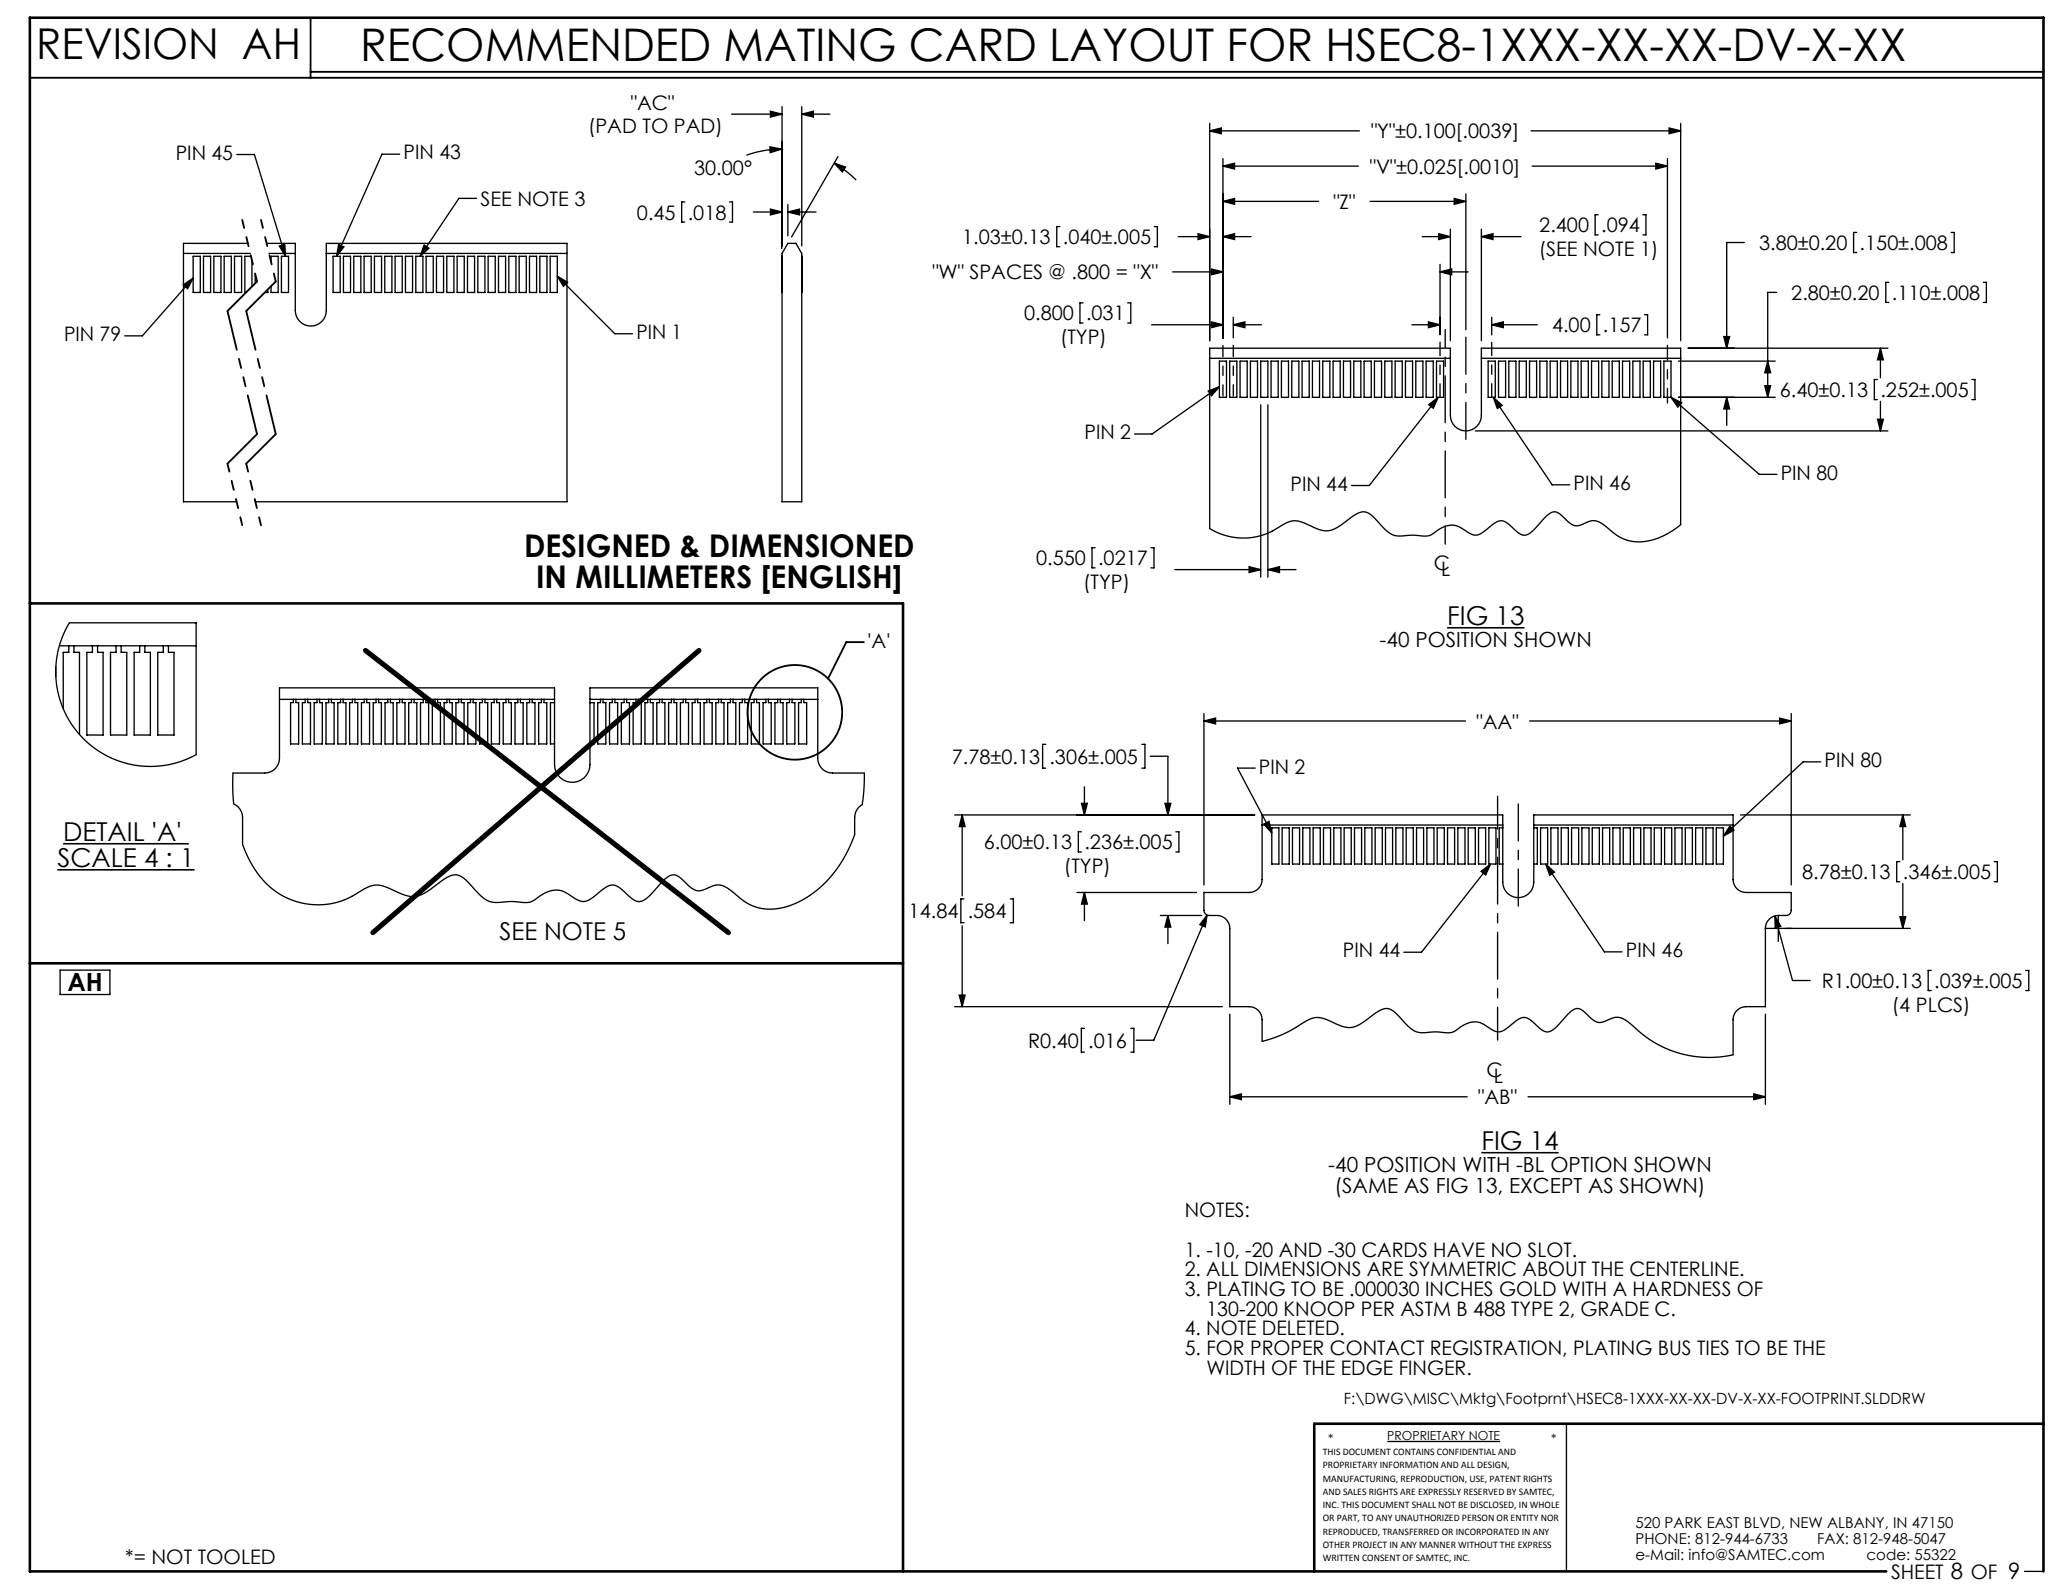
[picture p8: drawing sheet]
<svg xmlns="http://www.w3.org/2000/svg" width="279mm" height="216mm" viewBox="0 0 279 216" stroke-linecap="round" stroke-linejoin="round" font-family="sans-serif">
<g fill="none" stroke="#000" stroke-width=".18">
<path d="M99.1 15.5h6.8M104.3 19.9l1.6 .3-1.6 .5zM104.3 15.1l1.6 .4-1.6 .4zM105.9 19.2v14.5M105.9 14.4v18.9M108.6 15.5l1.6-.4v.8zM108.6 14.4v18.9M108.6 15.5h3.8M163.8 17.7l1.6-.4v.8zM163.8 16.7v29.4M163.8 17.7h20.3M207.4 17.7h20.2"/>
<path d="M226 17.3l1.6 .4-1.6 .4zM227.6 16.7v29.4M24.8 38.6l1.4-.9-.8 1.4zM24.8 34.3h9.1M26.2 37.7l-6.9 7.8h-2.4M26.2 34.7h.9v4.9h-.9zM27.6 34.7h.9v4.9h-.9zM29 34.7h.9v4.9h-.9zM30.4 34.7h.9v4.9h-.9zM31.8 34.7h.9v4.9h-.9zM32.1 20.9h2.4l4.2 13.8M33.6 33h-8.8v35h7.2"/>
<path d="M34 34.7h-.8v4.9h.1M34.1 35.3v3.5M34.6 37.1v1.3M36.1 33h3.9v9.1a2.1 2.1 0 0 0 2.1 2.1 2.1 2.1 0 0 0 2.1-2.1v-9.1h32.6v35h-42.2M36.3 39.2v.4h-.4M36.4 34.3h3.6M36.7 35.5v-.8h1v4.9h-1v-.8M37.8 33.3l.8-.2 .1 1.6zM38.1 34.7h1v4.9h-1zM44.2 34.3h32.6M45.1 34.7h1v4.9h-1zM45.9 33.1l.7 .3-1 1.3z"/>
<path d="M46.5 34.7h1v4.9h-1zM47.9 34.7h1v4.9h-1zM49.3 34.7h1v4.9h-1zM50.7 34.7h1v4.9h-1zM52.1 34.7h1v4.9h-1zM53.5 34.7h1v4.9h-1zM54.1 20.9h-2.4l-6.1 13.8M54.9 34.7h1v4.9h-1zM56.3 34.7h1v4.9h-1zM57.4 33.2l.7 .4-1.2 1.1zM57.7 34.7h1v4.9h-1zM59.1 34.7h1v4.9h-1z"/>
<path d="M60.5 34.7h1v4.9h-1zM61.9 34.7h1v4.9h-1zM63.3 34.7h1v4.9h-1zM64.5 26.9h-2.3l-5.3 7.8M64.7 34.7h1v4.9h-1zM66.1 34.7h1v4.9h-1zM67.5 34.7h1v4.9h-1zM68.9 34.7h1v4.9h-1zM70.3 34.7h1v4.9h-1zM71.7 34.7h1v4.9h-1zM73.1 34.7h1v4.9h-1zM74.5 34.7h1v4.9h-1z"/>
<path d="M75.5 37.4l1.4 .8-.6 .6zM75.5 37.4l7.8 7.8h2.4M92.7 27.4h-.4v2.7h.4M98.8 27.4h.4v2.7h-.4M102 28.7h3.9M104.3 28.3l1.6 .4-1.6 .4zM105.9 20.2a14.2 14.2 0 0 0-4.8 .8M105.9 34.7v4.9M106.7 33h1.1l.8 1.3v33.7h-2.7v-33.7zM106.7 28.7l1.6-.4v.8zM106.7 27.7v4.2M106.7 28.7h3.8"/>
<path d="M108.6 34.7v4.9M113 22.1l1.5 .5-.4 .7zM113 22.1a14.2 14.2 0 0 1 3 2.3M113.5 21.2l-6.3 10.9M143.5 30.7h-.4v2.7h.4M156.3 30.7h.4v2.7h-.4M158.8 36.8h6.8M159.6 32.1h4.2M162.3 31.7l1.5 .4-1.5 .3zM164.1 36.4l1.5 .4-1.5 .4zM165.6 21.5v24.3M165.6 32.1h3.8"/>
<path d="M165.6 27.3h13M165.6 22.5h18.4M165.6 32.1l1.6-.4v.7zM165.6 27.3l1.6-.4v.8zM165.6 22.5l1.6-.4v.8zM185.6 27.3h12.9M192.6 32.1h3.8M194.9 31.7l1.5 .4-1.5 .3zM195 35.8v9.5M195 36.8h3.8M195 36.8l1.6-.4v.8zM196.4 31v15.1"/>
<path d="M197 26.9l1.5 .4-1.5 .4zM198.5 26.3v18.4M200.6 32.1l1.6-.4v.7zM200.6 32.1h5.4M200.6 31v15.1M207.5 22.5h18.3M216.4 29.1h-.4v2.7h.4M222.5 29.1h.4v2.7h-.4M224.3 22.1l1.5 .4-1.5 .4zM225.8 21.5v24.3M236.2 32.8h-2.3v14.4M240.6 39.6h-1.2v14.2"/>
<path d="M251.5 31.5h-.5v2.7h.5M255.8 38.2h-.4v2.8h.4M264.2 31.5h.5v2.7h-.5M268.6 38.2h.4v2.8h-.4M146.7 41h-.4v2.7h.4M152.7 41h.4v2.7h-.4M156 44h9.6M163.6 53l1.5-.6-1 1.2zM163.8 47.2h32.6v9.1a2.1 2.1 0 0 0 2.1 2.1 2.1 2.1 0 0 0 2.1-2.1v-9.1h27v23.9l-1.5 1-1.6 .8-1.6 .4-1.5 .1-1-.2-1-.4-2.3-1.8-.7-.4-.8-.1-1.7 .6-.6 .1-.7-.4-1.5-1.3-.6-.2-.4 .1-.4 .3-2.2 2.2-.5 .4-.4 .2-.7-.2-1.8-1.5-.8-.3-.7 .3-1.8 1.3-.8 .4-.8-.2-1.8-1-.8-.2-1.2 .3-1.5 1-.5 .2-2.1-.1-1.9 .1-.7-.1-.5-.3-2.5-2.4-.5-.4-.5-.1-1 .3-2.5 1.8-1.2 .5-1.2-.1-2.5-1.1-1-.2-1.1 .3-2.5 1.4-1.8 .5-1.1 .2-1.2-.1-1.2-.2-1.1-.3-1.5-.7zM163.8 48.5h32.6M164.1 43.6l1.5 .4-1.5 .4zM165.1 48.9h1v4.9h-1z"/>
<path d="M165.1 52.4l-9.1 6.4h-2.4M166.5 48.9h1v4.9h-1zM167 44l1.6-.4v.8zM167 43v2.8M167 44h3.8M167.9 48.9h1v4.9h-1zM169.3 48.9h1v4.9h-1zM170.7 54.8v23.4M170.7 48.9h1v4.9h-1zM171.7 54.8v23.4M172.1 48.9h1v4.9h-1zM173.5 48.9h1v4.9h-1z"/>
<path d="M174.9 48.9h1v4.9h-1zM176.3 48.9h1v4.9h-1zM177.7 48.9h1v4.9h-1zM179.1 48.9h1v4.9h-1zM180.5 48.9h1v4.9h-1zM181.9 48.9h1v4.9h-1zM183.3 48.9h1v4.9h-1zM184.7 48.9h1v4.9h-1zM186.1 48.9h1v4.9h-1zM187.5 48.9h1v4.9h-1zM188.9 48.9h1v4.9h-1zM190.3 48.9h1v4.9h-1z"/>
<path d="M191.2 44h3.8M191.7 48.9h1v4.9h-1zM193.1 48.9h1v4.9h-1zM193.5 43.6l1.5 .4-1.5 .4zM193.5 54.8l1.3-1-.7 1.5zM194.5 48.9h1v4.9h-1zM194.8 53.8l-9.4 12h-2.3M199.8 58.4h55.9M200.6 48.5h27M201.5 48.9h1v4.9h-1zM202 44h6.2M202 43v2.4"/>
<path d="M202 44l1.6-.4v.8zM202.2 53.8l1.2 1.1-.6 .4zM202.2 53.8l8 11.9h2.4M202.9 48.9h1v4.9h-1zM204.3 48.9h1v4.9h-1zM205.7 48.9h1v4.9h-1zM207.1 48.9h1v4.9h-1zM208.5 48.9h1v4.9h-1zM209.9 48.9h1v4.9h-1zM211.3 48.9h1v4.9h-1zM212.7 48.9h1v4.9h-1zM214.1 48.9h1v4.9h-1z"/>
<path d="M215.5 48.9h1v4.9h-1zM216.7 42.6h-.4v2.8h.4M216.9 48.9h1v4.9h-1zM218.3 48.9h1v4.9h-1zM219.7 48.9h1v4.9h-1zM221.1 48.9h1v4.9h-1zM222.5 48.9h1v4.9h-1zM222.7 42.6h.4v2.8h-.4M223.9 48.9h1v4.9h-1zM225.3 48.9h1v4.9h-1zM226.3 53.8l1.5 .8-.6 .5zM226.3 53.8l12 10.5h2.4"/>
<path d="M227.3 53.8h13.1M227.3 48.9h13.1M228.6 47.2h27.1M233.5 45.6h.7l-.3 1.6zM233.9 53.8l.3 1.6h-.7zM233.9 53.8v3.8M239 52.2h.8l-.4 1.6zM239.4 48.9l.4 1.6h-.8zM254.3 51.4h-.5v2.7h.5M254.3 56.8h.8l-.4 1.6zM254.7 47.2l.4 1.5h-.8zM254.7 47.2v4"/>
<path d="M254.7 54.4v4M267.1 51.4h.4v2.7h-.4M148.3 74.2h-.4v2.7h.4M155.9 74.2h.4v2.7h-.4M159.1 77.2h11.6M169.2 76.8l1.5 .4-1.5 .3zM171.7 77.2l1.6-.4v.7zM171.7 77.2h3.8M7.6 90.3v1.4M8 87.5h1.3M8.6 96v-7.6h.7v-.9h.7v.9h.8v11.1M9.4 84.4h17.2v17.8l-2 .9-2.1 .5-2 .2-2.1-.1-2.1-.5-1.8-.8-1.8-1.2-1.5-1.3-1.4-1.6-1.1-1.9-.7-1.9-.4-2.1v-2.1l.2-2 .6-2z"/>
<path d="M10 87.5h2.5M12.5 87.5h.7v.9h.8v11.2h-2.2v-11.2h.7zM13.2 87.5h2.5M15.7 87.5h.7v.9h.8v11.2h-2.2v-11.2h.7zM16.4 87.5h2.5M18.9 87.5h.7v.9h.8v11.2h-2.2v-11.2h.7zM19.6 87.5h2.5M22.1 87.5h.7v.9h.8v11.2h-2.2v-11.2h.7zM22.8 87.5h3.8M37.9 93.2h37.2v10.4a2.4 2.4 0 0 0 2.4 2.4 2.4 2.4 0 0 0 2.4-2.4v-10.4h30.9v9.9a2 2 0 0 0 2 1.6h4.3l-.2 3-.1 1.3-.2 .1a2 2 0 0 0-.8 1.6v2.3l-.5 1.2-1.4 2.6-1.7 2.3-1.9 1.7-2 1.3-2 .8-2 .2-1.4-.1-1.3-.5-1-.6-2-1.5-.9-.5h-.9l-1.9 .7h-.7l-.7-.4-1.5-1.4-.8-.3-.4 .1-.5 .3-2.5 2.6-.6 .4-.6 .2h-.3l-.5-.2-1.9-1.7-.5-.2-.4-.1-.9 .3-2 1.5-.9 .4h-.4l-.5-.2-2-1.2-1-.1h-.6l-.8 .3-1.7 1.1-.5 .2h-.7l-1.7-.1-2.6 .1-.7-.2-.7-.5-2.6-2.6-.5-.3-.5-.1-.6 .1-.6 .2-2.7 2-1.4 .6h-.6l-.8-.1-2.9-1.2-1.2-.2-1.1 .3-2.5 1.4-1.7 .6-2.1 .3-2.2-.1-1.9-.5-1.7-.9-1.5-1.2-1.3-1.6-1.2-1.8-.8-2v-3.7a1.99 1.99 0 0 0-1.2-1.8l-.2-2.1 .1-2.1h4.6a2 2 0 0 0 1.7-2zM37.9 94.7h37.2M39.7 94.7v.5h-.3v5.6h1.1v-5.6h-.4v-.5"/>
<path d="M41.3 94.7v.5h-.3v5.6h1.1v-5.6h-.4v-.5M42.9 94.7v.5h-.3v5.6h1.1v-5.6h-.4v-.5M44.5 94.7v.5h-.3v5.6h1.1v-5.6h-.4v-.5M46.1 94.7v.5h-.3v5.6h1.1v-5.6h-.4v-.5M47.7 94.7v.5h-.3v5.6h1.1v-5.6h-.4v-.5M49.3 94.7v.5h-.3v5.6h1.1v-5.6h-.4v-.5M50.9 94.7v.5h-.3v5.6h1.1v-5.6h-.4v-.5M52.5 94.7v.5h-.3v5.6h1.1v-5.6h-.4v-.5M54.1 94.7v.5h-.3v5.6h1.1v-5.6h-.4v-.5M55.7 94.7v.5h-.3v5.6h1.1v-5.6h-.4v-.5M57.3 94.7v.5h-.3v5.6h1.1v-5.6h-.4v-.5M58.9 94.7v.5h-.3v5.6h1.1v-5.6h-.4v-.5"/>
<path d="M60.5 94.7v.5h-.3v5.6h1.1v-5.6h-.4v-.5M62.1 94.7v.5h-.3v5.6h1.1v-5.6h-.4v-.5M63.7 94.7v.5h-.3v5.6h1.1v-5.6h-.4v-.5M65.3 94.7v.5h-.3v5.6h1.1v-5.6h-.4v-.5M66.9 94.7v.5h-.3v5.6h1.1v-5.6h-.4v-.5M68.5 94.7v.5h-.3v5.6h1.1v-5.6h-.4v-.5M70.1 94.7v.5h-.3v5.6h1.1v-5.6h-.4v-.5M71.7 94.7v.5h-.3v5.6h1.1v-5.6h-.4v-.5M73.3 94.7v.5h-.3v5.6h1.1v-5.6h-.4v-.5M75.1 95.2h-.5v5.6h.5M79.9 95.2h.6v5.6h-.6M79.9 94.7h30.9"/>
<path d="M81.3 94.7v.5h-.3v5.6h1.1v-5.6h-.4v-.5M82.9 94.7v.5h-.3v5.6h1.1v-5.6h-.4v-.5M84.5 94.7v.5h-.3v5.6h1.1v-5.6h-.4v-.5M86.1 94.7v.5h-.3v5.6h1.1v-5.6h-.4v-.5M87.7 94.7v.5h-.3v5.6h1.1v-5.6h-.4v-.5M89.3 94.7v.5h-.3v5.6h1.1v-5.6h-.4v-.5M90.9 94.7v.5h-.3v5.6h1.1v-5.6h-.4v-.5M92.5 94.7v.5h-.3v5.6h1.1v-5.6h-.4v-.5M94.1 94.7v.5h-.3v5.6h1.1v-5.6h-.4v-.5M95.7 94.7v.5h-.3v5.6h1.1v-5.6h-.4v-.5M97.3 94.7v.5h-.3v5.6h1.1v-5.6h-.4v-.5M98.9 94.7v.5h-.3v5.6h1.1v-5.6h-.4v-.5"/>
<path d="M100.5 94.7v.5h-.3v5.6h1.1v-5.6h-.4v-.5M102.1 94.7v.5h-.3v5.6h1.1v-5.6h-.4v-.5M103.7 94.7v.5h-.3v5.6h1.1v-5.6h-.4v-.5M105.3 94.7v.5h-.3v5.6h1.1v-5.6h-.4v-.5M106.9 94.7v.5h-.3v5.6h1.1v-5.6h-.4v-.5M108.5 94.7v.5h-.3v5.6h1.1v-5.6h-.4v-.5M163.1 97.7l1.5-.4v.7zM163.1 96.6v23.3M163.1 97.7h35.4M207.2 97.7h35.4M241 97.3l1.6 .4-1.6 .3zM242.6 96.6v23.3"/>
<path d="M129.3 110.4h40.6M130.3 110.4l.4 1.6h-.8zM130.3 110.4v10.9M141.6 100.8h-.4v3.2h.4M146.5 112.7h-.5v2.7h.5M146.5 108.8h.8l-.4 1.6zM146.9 106.6v3.8M154.6 100.8h.5v3.2h-.5M155.8 102.4h2.4v8M157.8 108.8h.8l-.4 1.6zM159.3 112.7h.4v2.7h-.4M170 104h-2.4l4.6 8.8"/>
<path d="M170.9 110.4h32.6v9.1a2.1 2.1 0 0 0 2.1 2.1 2.1 2.1 0 0 0 2.1-2.1v-9.1h27l.1 9.1a1.75 1.75 0 0 0 1.7 1.4h6.1v2.4a.7 .7 0 0 1-.7 .7 2.61 2.61 0 0 0-2.3 .5 1.75 1.75 0 0 0-.5 1.2v10.7h-2.6a1.75 1.75 0 0 0-1.8 1.7v4.8l-1.6 .2-1.6 .1-2.6-.2-2.5-.7-1.5-.6-1.4-.8-1.1-.9-1.8-1.5-.8-.5-.5-.2h-.5l-1.7 .6-.7 .1-.7-.4-1.4-1.2-.6-.3-.4 .1-.5 .3-2.2 2.2-.5 .4-.4 .2-.8-.2-1.7-1.5-.4-.2-.4-.1-.7 .3-1.8 1.3-.8 .4-.8-.2-1.7-1-.9-.2-1.2 .3-1.5 1-.5 .2-2-.1h-2.3l-.6-.1-.6-.5-2.3-2.2-.5-.3-.4-.1-1 .3-2.4 1.7-1.1 .5-.6 .1-.6-.1-2.8-1.1-.7-.2h-.5l-1 .4-2 1.2-1.4 .7-1.4 .5-1.4 .4v-3.2a1.75 1.75 0 0 0-1.7-1.4h-2.6v-10.7a1.75 1.75 0 0 0-1.8-1.7h-1.2l-.4-.3-.1-.4v-2.4l6.4-.1a1.75 1.75 0 0 0 1.4-1.7zM170.9 111.7h32.6M171.2 111.6l.7-.3 .3 1.5zM172.2 112.1h1v4.9h-1zM173.6 112.1h1v4.9h-1zM175 112.1h1v4.9h-1zM176.4 112.1h1v4.9h-1zM177.8 112.1h1v4.9h-1zM179.2 112.1h1v4.9h-1zM180.6 112.1h1v4.9h-1zM182 112.1h1v4.9h-1zM183.4 112.1h1v4.9h-1z"/>
<path d="M184.8 112.1h1v4.9h-1zM186.2 112.1h1v4.9h-1zM187.6 112.1h1v4.9h-1zM189 112.1h1v4.9h-1zM190.4 112.1h1v4.9h-1zM191.8 112.1h1v4.9h-1zM193.2 112.1h1v4.9h-1zM194.6 112.1h1v4.9h-1zM196 112.1h1v4.9h-1zM197.4 112.1h1v4.9h-1zM198.8 112.1h1v4.9h-1zM200.2 112.1h1v4.9h-1z"/>
<path d="M200.6 118l1.3-1-.7 1.5zM201.6 112.1h1v4.9h-1zM201.9 117l-9.4 12h-2.4M203.5 112.1h-.5v4.9h.5M207.7 112.1h.5v4.9h-.5M207.7 111.7h27M208.6 112.1h1v4.9h-1zM209.3 117l1.2 1.1-.6 .5zM209.3 117l8 11.9h2.4M210 112.1h1v4.9h-1zM211.4 112.1h1v4.9h-1zM212.8 112.1h1v4.9h-1z"/>
<path d="M214.2 112.1h1v4.9h-1zM215.6 112.1h1v4.9h-1zM217 112.1h1v4.9h-1zM218.4 112.1h1v4.9h-1zM219.8 112.1h1v4.9h-1zM221.2 112.1h1v4.9h-1zM222.6 112.1h1v4.9h-1zM224 112.1h1v4.9h-1zM225.4 112.1h1v4.9h-1zM226.8 112.1h1v4.9h-1zM228.2 112.1h1v4.9h-1zM229.6 112.1h1v4.9h-1z"/>
<path d="M231 112.1h1v4.9h-1zM232.4 112.1h1v4.9h-1zM234.3 111.9l.5 .6-1.4 .7zM235.7 110.4h23M246.6 103.2h-2.4l-10.8 10M257.3 116.7h-.4v2.7h.4M257.7 110.4l.4 1.6h-.8zM257.7 110.4v6.1M257.7 119.7v6M270.1 116.7h.4v2.7h-.4M8.1 131.4h6.8v3.3h-6.8zM129.3 136.4h36.2"/>
<path d="M129.9 134.8h.8l-.4 1.6zM130.3 125.4v11M130.5 121.8h-.4v3.2h.4M136.8 121.8h.4v3.2h-.4M145.8 120.9h16.2M146.9 139.3h-.4v3.2h.4M146.9 120.9l.4 1.6h-.8zM146.9 120.9v3.8M153.2 139.3h.4v3.2h-.4M157.2 124h5.5M158.2 124l.4 1.6h-.8zM158.2 124v3.8"/>
<path d="M163.5 123.9l-.3 1.6-.7-.3zM163.5 123.9l-7.2 17h-2.4M166.6 137.4v12.2M239.1 137.4v12.2M240.4 124.1l.8 1.4-.8 .2zM240.4 124.1l2.4 8.7h2.4M240.8 124v3.5M257.3 124.2h.8l-.4 1.5zM258.7 125.7h-19.6M261.6 131.4h-.5v2.8h.5M274.4 131.4h.4v2.8h-.4M166.6 148.6l1.5-.4v.8z"/>
<path d="M166.6 148.6h32.1M206.9 148.6h32.2M237.5 148.2l1.6 .4-1.6 .4zM187.9 195.2h15.3M212.2 192.8v20M274.2 212.8h2.6"/>
</g>
<g fill="none" stroke="#000" stroke-width=".25">
<path d="M4 10.5h272.8M42.1 2.4v8.1M42.1 9.7h234.7M117 87h-2.4l-2.5 4.9"/>
<circle cx="107.7" cy="96.5" r="6.4"/>
</g>
<path d="M4 81.7h118.3v131.1M4 130.5h118.3M276.8 192.8h-98.8v20M255.5 212.8h-251.5v-210.4h272.8v210.4" fill="none" stroke="#000" stroke-width=".35"/>
<path d="M196 85h10.5M7.8 117.8h18.5M8.5 114.3h17.1M200.6 156.1h10.5" fill="none" stroke="#000" stroke-width=".21"/>
<path d="M32.8 29.8l2 8.3M35.3 29.8l2 8.3M30.8 62.8l2 8.3M33.3 62.8l2 8.3" fill="none" stroke="#000" stroke-width=".25" stroke-dasharray="6.3 1.3 1.3 1.3 1.3 1.3" stroke-dashoffset="5.2"/>
<path d="M34.8 38.1l-4 4M37.3 38.1l-4 4M34.8 58.8l-4 4M37.3 58.8l-4 4" fill="none" stroke="#000" stroke-width=".25" stroke-dasharray="6.3 1.3 1.3 1.3 1.3 1.3"/>
<path d="M30.8 42.1l4 16.7M33.3 42.1l4 16.7" fill="none" stroke="#000" stroke-width=".25" stroke-dasharray="6.3 1.3 1.3 1.3 1.3 1.3" stroke-dashoffset="1"/>
<path d="M49.5 88.1l49.2 38.2M94.7 88.1l-44.2 38.2" fill="none" stroke="#000" stroke-width=".7"/>
<path d="M165.6 46.8v6.8M167 46.8v6.9" fill="none" stroke="#000" stroke-width=".18" stroke-dasharray="15.2 1.3 1.3 1.3" stroke-dashoffset="13.7"/>
<path d="M225.8 46.8v7.8" fill="none" stroke="#000" stroke-width=".18" stroke-dasharray="15.2 1.3 1.3 1.3" stroke-dashoffset="13.2"/>
<path d="M195 46.3v7.5" fill="none" stroke="#000" stroke-width=".18" stroke-dasharray="15.2 1.3 1.3 1.3" stroke-dashoffset="13.4"/>
<path d="M202 46.4v7.4" fill="none" stroke="#000" stroke-width=".18" stroke-dasharray="15.2 1.3 1.3 1.3" stroke-dashoffset="13.5"/>
<path d="M195.7 44.6v29.1" fill="none" stroke="#000" stroke-width=".18" stroke-dasharray="6.3 1.3 1.3 1.3" stroke-dashoffset="3.9"/>
<path d="M198.5 45.7v13.8M205.6 108.9v13.8" fill="none" stroke="#000" stroke-width=".18" stroke-dasharray="6.3 1.3 1.3 1.3" stroke-dashoffset="1.3"/>
<path d="M202.8 107.8v33.1" fill="none" stroke="#000" stroke-width=".18" stroke-dasharray="6.3 1.3 1.3 1.3" stroke-dashoffset="1.9"/>
<g fill="#000">
<path d="M57.4 33.2l.7 .4-1.2 1.1z"/>
<path d="M163.8 17.7l1.6-.4v.8zM226 17.3l1.6 .4-1.6 .4zM254.7 47.2l.4 1.5h-.8zM254.3 56.8h.8l-.4 1.6zM194.9 31.7l1.5 .4-1.5 .3zM200.6 32.1l1.6-.4v.7zM171.7 77.2l1.6-.4v.7zM169.2 76.8l1.5 .4-1.5 .3zM233.9 53.8l.3 1.6h-.7zM233.5 45.6h.7l-.3 1.6zM239.4 48.9l.4 1.6h-.8zM239 52.2h.8l-.4 1.6zM113 22.1l1.5 .5-.4 .7zM104.3 19.9l1.6 .3-1.6 .5zM104.3 28.3l1.6 .4-1.6 .4zM106.7 28.7l1.6-.4v.8zM104.3 15.1l1.6 .4-1.6 .4zM108.6 15.5l1.6-.4v.8zM146.9 120.9l.4 1.6h-.8zM146.5 108.8h.8l-.4 1.6zM240.4 124.1v1.6l.8-.2zM257.3 124.2h.8l-.4 1.5zM257.7 110.4l.4 1.6h-.8zM158.2 124l.4 1.6h-.8zM157.8 108.8h.8l-.4 1.6zM130.3 110.4l.4 1.6h-.8zM129.9 134.8h.8l-.4 1.6zM163.5 123.9l-1 1.3 .7 .3zM166.6 148.6l1.5-.4v.8zM237.5 148.2l1.6 .4-1.6 .4zM163.1 97.7l1.5-.4v.7zM241 97.3l1.6 .4-1.6 .3z"/>
<path d="M163.6 53l1.5-.6-1 1.2zM226.3 53.8l1.5 .8-.6 .5zM202.2 53.8l1.2 1.1-.6 .4zM193.5 54.8l1.3-1-.7 1.5zM75.5 37.4l1.4 .8-.6 .6zM24.8 38.6l1.4-.9-.8 1.4zM45.9 33.1l.7 .3-1 1.3zM37.8 33.3l.8-.2 .1 1.6zM171.2 111.6l.7-.3 .3 1.5zM234.3 111.9l.5 .6-1.4 .7zM209.3 117l1.2 1.1-.6 .5zM200.6 118l1.3-1-.7 1.5z"/>
<path d="M164.1 43.6l1.5 .4-1.5 .4zM167 44l1.6-.4v.8zM162.3 31.7l1.5 .4-1.5 .3zM165.6 32.1l1.6-.4v.7zM165.6 27.3l1.6-.4v.8zM197 26.9l1.5 .4-1.5 .4zM165.6 22.5l1.6-.4v.8zM224.3 22.1l1.5 .4-1.5 .4zM202 44l1.6-.4v.8zM193.5 43.6l1.5 .4-1.5 .4zM164.1 36.4l1.5 .4-1.5 .4zM195 36.8l1.6-.4v.8z"/>
</g>
<text font-size="6.1" x="48.8" y="8.3">RECOMMENDED MATING CARD LAYOUT FOR HSEC8-1XXX-XX-XX-DV-X-XX</text>
<text font-size="5.8" x="4.9" y="8">REVISION AH</text>
<g font-size="4.2">
<text x="71" y="75.5">DESIGNED &amp; DIMENSIONED</text>
<text x="72.6" y="79.7">IN MILLIMETERS [ENGLISH]</text>
</g>
<g font-size="3.5">
<text x="196" y="84.6">FIG 13</text>
<text x="8.5" y="113.9">DETAIL 'A'</text>
<text x="7.8" y="117.4">SCALE 4 : 1</text>
<text x="200.6" y="155.7">FIG 14</text>
</g>
<text font-size="3.4" x="9.1" y="134.2">AH</text>
<text font-size="3.3" x="67.6" y="127.3">SEE NOTE 5</text>
<g font-size="2.8">
<text x="186.8" y="87.6">-40 POSITION SHOWN</text>
<text x="179.9" y="158.7">-40 POSITION WITH -BL OPTION SHOWN</text>
<text x="180.7" y="161.5">(SAME AS FIG 13, EXCEPT AS SHOWN)</text>
</g>
<g font-size="2.7">
<text x="85.4" y="14.9">&quot;AC&quot;</text>
<text x="23.8" y="21.6">PIN 45</text>
<text x="54.7" y="21.6">PIN 43</text>
<text x="79.6" y="18.1">(PAD TO PAD)</text>
<text x="94" y="23.6">30.00°</text>
<text x="185.5" y="23.5">&quot;V&quot;±0.025[.0010]</text>
<text x="185.7" y="18.7">&quot;Y&quot;±0.100[.0039]</text>
<text x="65.1" y="27.9">SEE NOTE 3</text>
<text x="86.3" y="29.7">0.45</text>
<text x="93.1" y="29.7">.018</text>
<text x="180.6" y="28.3">&quot;Z&quot;</text>
<text x="130.3" y="33.1">1.03±0.13</text>
<text x="143.9" y="33.1">.040±.005</text>
<text x="208.4" y="34.7">(SEE NOTE 1)</text>
<text x="208.5" y="31.5">2.400</text>
<text x="216.9" y="31.5">.094</text>
<text x="238.2" y="33.9">3.80±0.20</text>
<text x="251.9" y="33.9">.150±.008</text>
<text x="126.3" y="37.8">&quot;W&quot; SPACES @ .800 = &quot;X&quot;</text>
<text x="242.6" y="40.6">2.80±0.20</text>
<text x="256.2" y="40.6">.110±.008</text>
<text x="8.7" y="46.2">PIN 79</text>
<text x="86.2" y="45.9">PIN 1</text>
<text x="138.7" y="43.4">0.800</text>
<text x="143.6" y="46.6">(TYP)</text>
<text x="147.1" y="43.4">.031</text>
<text x="210.2" y="45">4.00</text>
<text x="217.1" y="45">.157</text>
<text x="241.1" y="53.8">6.40±0.13</text>
<text x="254.7" y="53.8">.252±.005</text>
<text x="146.9" y="59.5">PIN 2</text>
<text x="241.2" y="65">PIN 80</text>
<text x="174.8" y="66.5">PIN 44</text>
<text x="213.1" y="66.4">PIN 46</text>
<text x="140.3" y="76.6">0.550</text>
<text x="148.7" y="76.6">.0217</text>
<text x="194.2" y="77.2">C</text>
<text x="195.2" y="78">L</text>
<text x="146.7" y="79.8">(TYP)</text>
<text x="117.5" y="87.7">'A'</text>
<text x="200" y="98.7">&quot;AA&quot;</text>
<text x="128.9" y="103.5">7.78±0.13</text>
<text x="142.1" y="103.5">.306±.005</text>
<text x="170.5" y="104.8">PIN 2</text>
<text x="247.1" y="103.9">PIN 80</text>
<text x="133.2" y="115">6.00±0.13</text>
<text x="144.1" y="118.2">(TYP)</text>
<text x="146.9" y="115">.236±.005</text>
<text x="244.1" y="119.1">8.78±0.13</text>
<text x="257.7" y="119.1">.346±.005</text>
<text x="123.1" y="124.4">14.84</text>
<text x="131.1" y="124.4">.584</text>
<text x="181.9" y="129.7">PIN 44</text>
<text x="220.2" y="129.6">PIN 46</text>
<text x="246.7" y="133.8">R1.00±0.13</text>
<text x="256.2" y="137">(4 PLCS)</text>
<text x="262" y="133.8">.039±.005</text>
<text x="139.2" y="141.9">R0.40</text>
<text x="147.4" y="141.9">.016</text>
<text x="200.2" y="149.6">&quot;AB&quot;</text>
<text x="201.3" y="145.9">C</text>
<text x="202.3" y="146.6">L</text>
<text x="160.4" y="164.9">NOTES:</text>
<text x="160.4" y="170.2">1. -10, -20 AND -30 CARDS HAVE NO SLOT.</text>
<text x="160.4" y="172.9">2. ALL DIMENSIONS ARE SYMMETRIC ABOUT THE CENTERLINE.</text>
<text x="160.4" y="175.6">3. PLATING TO BE .000030 INCHES GOLD WITH A HARDNESS OF</text>
<text x="163.4" y="178.2">130-200 KNOOP PER ASTM B 488 TYPE 2, GRADE C.</text>
<text x="160.4" y="180.9">4. NOTE DELETED.</text>
<text x="160.4" y="183.6">5. FOR PROPER CONTACT REGISTRATION, PLATING BUS TIES TO BE THE</text>
<text x="163.4" y="186.2">WIDTH OF THE EDGE FINGER.</text>
<text x="17" y="211.8">*= NOT TOOLED</text>
<text x="256.1" y="213.9">SHEET 8 OF 9</text>
</g>
<text font-size="2.1" x="182" y="190.2">F:\DWG\MISC\Mktg\Footprnt\HSEC8-1XXX-XX-XX-DV-X-XX-FOOTPRINT.SLDDRW</text>
<g font-size="2">
<text x="221.5" y="207">520 PARK EAST BLVD, NEW ALBANY, IN 47150</text>
<text x="221.5" y="209.2">PHONE: 812-944-6733</text>
<text x="246.1" y="209.2">FAX: 812-948-5047</text>
<text x="221.5" y="211.3">e-Mail: info@SAMTEC.com</text>
<text x="252.8" y="211.3">code: 55322</text>
</g>
<g font-size="1.7">
<text x="179.9" y="195.5">*</text>
<text x="187.9" y="195.1">PROPRIETARY NOTE</text>
<text x="210.1" y="195.5">*</text>
</g>
<g font-size="1.4">
<text x="179.2" y="197.1">THIS DOCUMENT CONTAINS CONFIDENTIAL AND</text>
<text x="179.2" y="198.9">PROPRIETARY INFORMATION AND ALL DESIGN,</text>
<text x="179.2" y="200.7">MANUFACTURING, REPRODUCTION, USE, PATENT RIGHTS</text>
<text x="179.2" y="202.5">AND SALES RIGHTS ARE EXPRESSLY RESERVED BY SAMTEC,</text>
<text x="179.2" y="204.3">INC. THIS DOCUMENT SHALL NOT BE DISCLOSED, IN WHOLE</text>
<text x="179.2" y="206.1">OR PART, TO ANY UNAUTHORIZED PERSON OR ENTITY NOR</text>
<text x="179.2" y="207.9">REPRODUCED, TRANSFERRED OR INCORPORATED IN ANY</text>
<text x="179.2" y="209.7">OTHER PROJECT IN ANY MANNER WITHOUT THE EXPRESS</text>
<text x="179.2" y="211.5">WRITTEN CONSENT OF SAMTEC, INC.</text>
</g>
</svg>
